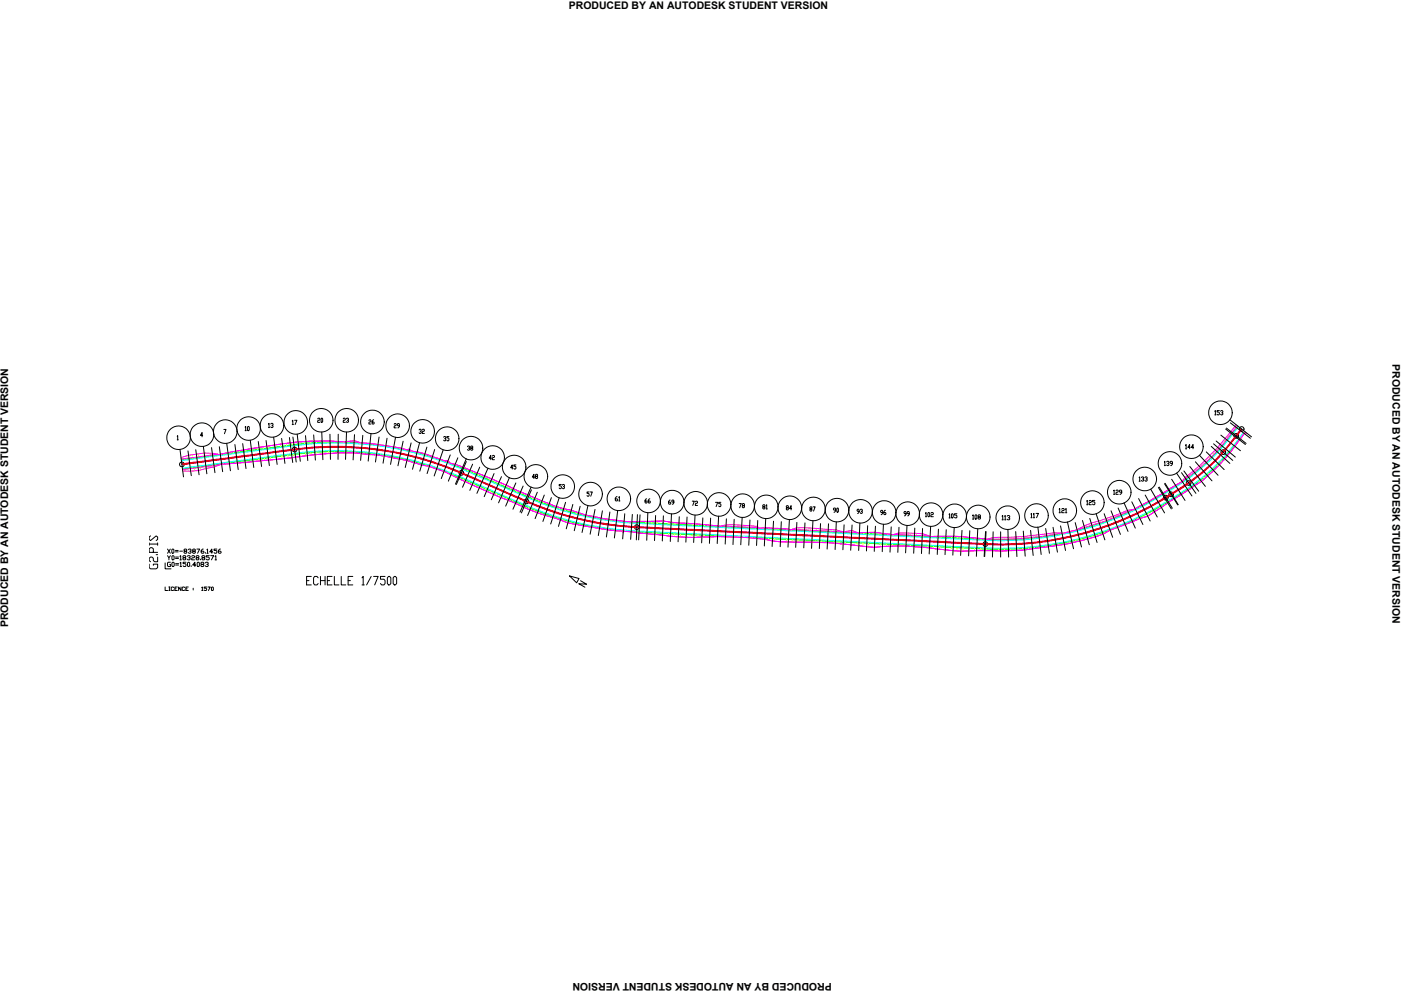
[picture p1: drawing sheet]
<svg xmlns="http://www.w3.org/2000/svg" width="594mm" height="420mm" viewBox="0 0 594 420" stroke-linecap="round" stroke-linejoin="round" font-family="sans-serif">
<!-- layer: PLUME_1 -->
<g fill="none" stroke="#000" stroke-width=".42">
<path d="M521.5 178l9.2 7.2M521.7 179.3l8.5 6.5M75.1 185l.3-.3v1.8M75.1 186.5h.5M76.3 190.6l1.5 11.6M79.7 191.2l1.4 10.5M83 190.7l1.4 10.6M85.9 184.6h-.9l.7-1.2v1.8M86.2 189.3l1.5 11.6M89.7 189.8l1.4 10.6M93 189.4l1.4 10.6M94.9 182.1h.9l-.6 1.8"/>
<path d="M96.1 188l1.6 11.6M99.6 188.5l1.4 10.6M102.9 188.1l1.4 10.6M106.1 186.7l1.5 11.5M109.5 187.2l1.4 10.6M112.8 186.8l1.4 10.6M116 185.4l1.5 11.5M119.4 185.9l1.4 10.6M122.7 185.5l1.4 10.6M124.2 185.3l1.4 10.6M126 184.1l1.3 11.5M129.5 184.7l1 10.6"/>
<path d="M133 184.4l.7 10.7M136.4 183.2l.5 11.7M139.9 184.1l.2 10.7M143.4 184.1l-.1 10.7M146.9 183.2l-.4 11.6M150.3 184.3l-.6 10.7M153.8 184.6l-.9 10.6M157.3 183.9l-1.2 11.6M160.7 185.3l-1.5 10.6M164.1 185.8l-1.7 10.6M167.7 185.4l-2.1 11.5M170.9 187.1l-2.2 10.4"/>
<path d="M174.3 187.8l-2.5 10.4M177.9 187.7l-3 11.3M181 189.6l-3 10.2M184.3 190.6l-3.2 10.2M187.9 190.8l-3.8 11M190.9 192.9l-3.8 10M194.1 194.1l-4 9.9M197.7 194.5l-4.6 10.8M197.7 195.7l-4.2 9.7M200.4 196.8l-4.3 9.8M203.4 198.1l-4.2 9.8M206.9 198.5l-4.7 10.7"/>
<path d="M502 199.7l6.3 8.6M504.5 197.8l6.6 8.4M506.9 195.8l7 8.1M508.6 193l7.9 8.5M511.5 191.6l7.6 7.5M513.6 189.3l7.9 7.2M514.6 188.2l8.1 7M515.7 187l8.1 6.8M517.7 184.5l8.3 6.6M519.7 181.9l8.4 6.6M520 181.5l8.4 6.5M526.5 181.9a93.5 93.5 0 0 1-32.2 29.1 133.1 133.1 0 0 1-76.5 19.7l-147.8-7.2a135.4 135.4 0 0 1-46.8-10.9l-27.6-12.1a134 134 0 0 0-70.7-9.9l-47.8 6.3"/>
<path d="M209.5 200.8l-4.2 9.8M212.6 202.1l-4.3 9.8M216 202.5l-4.6 10.7M218.7 204.8l-4.3 9.8M221.8 206.1l-4.3 9.8M225.2 206.5l-4.7 10.7M225.3 207.7l-4.2 9.8M227.8 208.7l-4.1 9.9M230.8 209.9l-3.9 10M233.8 211l-3.6 10.1M237.1 211.1l-3.6 11.1M239.8 213l-3 10.2"/>
<path d="M242.9 213.9l-2.8 10.3M246 214.7l-2.5 10.3M249.3 214.4l-2.5 11.4M252.3 216l-2.1 10.5M255.4 216.6l-1.7 10.5M258.6 217.1l-1.5 10.6M261.9 216.5l-1.4 11.6M264.9 217.8l-.9 10.7M268.1 218.1l-.7 10.6M270.3 218.2l-.5 10.7M271.4 218.3l-.6 10.6M274.7 217.4l-.5 11.7"/>
<path d="M278 218.6l-.5 10.6M281.3 218.7l-.5 10.7M284.7 217.9l-.5 11.7M288 219.1l-.5 10.6M291.3 219.2l-.5 10.7M294.7 218.4l-.6 11.6M298 219.6l-.5 10.6M301.3 219.7l-.5 10.7M304.7 218.9l-.6 11.6M308 220l-.5 10.7M314.7 219.4l-.6 11.6M324.7 219.8l-.6 11.7"/>
<path d="M462.1 219.8l3.1 10.2M464.8 217.9l3.7 11M468.2 217.8l3.6 10M471.1 216.6l4 10M472.2 208.1l.2-.3v1.8M472.2 209.6h.5M473.2 208.1l.3-.3 .7 .3-.3 .6-.7 .3v.6h1M474.1 215.4l4.2 9.9M475.7 208.7h-.8v-.9l.8 .3v.9l-.8 .6M476.6 213.2l4.8 10.7M479.9 212.8l4.7 9.6M482.8 211.4l4.9 9.5"/>
<path d="M485.6 209.9l5.1 9.3M487.9 207.4l5.9 10.1M491.2 206.7l5.5 9.1M491.5 206.5l5.6 9M493.8 205.1l5.6 9M494 204.9l5.6 9.1M496.8 203.2l5.7 9M498.9 200.6l6.5 9.7M501 200.4l6.1 8.8M311.3 220.2l-.5 10.7M318 220.5l-.5 10.7M321.3 220.7l-.5 10.6"/>
<path d="M328 221l-.6 10.7M331.3 221.2l-.5 10.6M334.7 220.3l-.6 11.7M337.9 221.5l-.5 10.6M341.3 221.7l-.5 10.6M344.7 220.8l-.6 11.7M347.9 222l-.5 10.6M351.3 222.1l-.6 10.7M354.6 221.3l-.5 11.7M357.9 222.5l-.5 10.6M361.3 222.6l-.6 10.7M364.6 221.8l-.5 11.6"/>
<path d="M367.9 222.9l-.5 10.7M371.2 223.1l-.5 10.7M374.6 222.3l-.5 11.6M377.9 223.4l-.5 10.7M381.2 223.6l-.5 10.6M384.6 222.8l-.6 11.6M387.9 223.9l-.5 10.7M391.2 224.1l-.5 10.6M394.6 223.2l-.6 11.7M397.9 224.4l-.5 10.7M401.2 224.6l-.5 10.6M404.6 223.7l-.6 11.7"/>
<path d="M407.9 224.9l-.6 10.6M411.2 225l-.5 10.7M414.6 224.2l-.6 11.7M417.9 225.4l-.6 10.6M418.1 225.4l-.6 10.6M421.1 225.5l-.3 10.7M424.3 225.5v10.7M427.4 224.5l.3 11.7M430.7 225.4l.5 10.6M433.9 225.2l.8 10.6M437 224.9l1.1 10.6M440.1 223.5l1.4 11.6"/>
<path d="M443.4 224.1l1.6 10.5M446.5 223.6l1.9 10.5M449.7 223l2.1 10.4M452.6 221.3l2.6 11.4M455.9 221.6l2.7 10.3M459 220.7l2.9 10.3M241.5 244.2l4 1.1-1 1.8z"/>
<circle cx="125.4" cy="179.1" r="5"/>
<circle cx="136.2" cy="178.2" r="5"/>
<circle cx="147" cy="178.2" r="5"/>
<circle cx="157.9" cy="178.9" r="5"/>
<circle cx="517.5" cy="175" r="5"/>
<circle cx="75.7" cy="185.6" r="5"/>
<circle cx="77.1" cy="196.9" r="1"/>
<circle cx="85.6" cy="184.3" r="5"/>
<circle cx="95.5" cy="183" r="5"/>
<circle cx="105.4" cy="181.7" r="5"/>
<circle cx="115.3" cy="180.4" r="5"/>
<circle cx="124.9" cy="190.6" r="1.01"/>
<circle cx="168.6" cy="180.5" r="5"/>
<circle cx="179.2" cy="182.9" r="5"/>
<circle cx="189.6" cy="186" r="5"/>
<circle cx="199.7" cy="190" r="5"/>
<circle cx="208.9" cy="194" r="5"/>
<circle cx="218" cy="198" r="5"/>
<circle cx="496.1" cy="196.5" r="5"/>
<circle cx="505.2" cy="189.4" r="5"/>
<circle cx="518.7" cy="191.7" r="1.01"/>
<circle cx="524.2" cy="184.8" r="1.01"/>
<circle cx="526.5" cy="181.9" r=".99"/>
<circle cx="195.6" cy="200.5" r="1.01"/>
<circle cx="223.2" cy="212.6" r="1"/>
<circle cx="227.2" cy="202" r="5"/>
<circle cx="238.6" cy="206.3" r="5"/>
<circle cx="250.4" cy="209.5" r="5"/>
<circle cx="262.4" cy="211.5" r="5"/>
<circle cx="275" cy="212.4" r="5"/>
<circle cx="285" cy="212.9" r="5"/>
<circle cx="295" cy="213.4" r="5"/>
<circle cx="304.9" cy="213.9" r="5"/>
<circle cx="314.9" cy="214.4" r="5"/>
<circle cx="324.9" cy="214.9" r="5"/>
<circle cx="334.9" cy="215.3" r="5"/>
<circle cx="344.9" cy="215.8" r="5"/>
<circle cx="354.9" cy="216.3" r="5"/>
<circle cx="364.9" cy="216.8" r="5"/>
<circle cx="374.9" cy="217.3" r="5"/>
<circle cx="384.9" cy="217.8" r="5"/>
<circle cx="394.8" cy="218.2" r="5"/>
<circle cx="404.8" cy="218.7" r="5"/>
<circle cx="414.8" cy="219.2" r="5"/>
<circle cx="427.3" cy="219.5" r="5"/>
<circle cx="439.5" cy="218.6" r="5"/>
<circle cx="451.5" cy="216.5" r="5"/>
<circle cx="463.2" cy="213.1" r="5"/>
<circle cx="474.6" cy="208.7" r="5"/>
<circle cx="485.4" cy="203.1" r="5"/>
<circle cx="494.3" cy="211" r="1"/>
<circle cx="496.6" cy="209.6" r="1.01"/>
<circle cx="504" cy="204.8" r=".99"/>
<circle cx="270" cy="223.5" r="1"/>
<circle cx="417.8" cy="230.7" r="1"/>
</g>
<!-- layer: PLUME_2 -->
<path d="M526.3 181.8a93.2 93.2 0 0 1-32.5 29.2 134.4 134.4 0 0 1-82.9 19.2l-133.1-6.5a141.3 141.3 0 0 1-61.2-14.2l-12.2-5.3a145.5 145.5 0 0 0-47.7-14.2 158.3 158.3 0 0 0-43.2 1.9l-36.4 4.8M526.6 182a92 92 0 0 1-26.9 25.9 135.7 135.7 0 0 1-88.8 22.7l-109.8-5.4a534.3 534.3 0 0 1-46.6-3.1 139.7 139.7 0 0 1-38-12.2l-9.2-4a169.6 169.6 0 0 0-38.9-13.7 132.9 132.9 0 0 0-48.3-.8l-42.9 5.7" fill="none" stroke="#f00" stroke-width=".42"/>
<!-- layer: PLUME_3 -->
<path d="M525.2 180.9a92.4 92.4 0 0 1-32.1 28.9 133.7 133.7 0 0 1-82.1 19l-133.2-6.5a141 141 0 0 1-60.6-14.1l-12.2-5.3a145.7 145.7 0 0 0-44.8-13.9 145.5 145.5 0 0 0-43.6 1.1l-39.7 5.2M527.7 182.9a94.4 94.4 0 0 1-32.9 29.7 136.8 136.8 0 0 1-83.9 19.4l-109.9-5.4a718.8 718.8 0 0 1-43.4-2.6 146.6 146.6 0 0 1-41.7-12.8l-12.2-5.4a158.4 158.4 0 0 0-37.5-12.6 134.9 134.9 0 0 0-45.9-.4l-43 5.7" fill="none" stroke="#0ff" stroke-width=".42"/>
<!-- layer: PLUME_4 -->
<path d="M524.8 180.6a91.6 91.6 0 0 1-29.1 27.1 134.1 134.1 0 0 1-84.7 20.6l-129.8-6.3a166.5 166.5 0 0 1-39.4-5l-12.2-4-21.4-9.2a163.8 163.8 0 0 0-40-13.9 141.5 141.5 0 0 0-51.7-.3l-39.6 5.2M528.1 183.2a96.3 96.3 0 0 1-33.1 29.8 136.7 136.7 0 0 1-84.2 19.4l-133.1-6.4a144.8 144.8 0 0 1-62-14.4l-12.2-5.4a149.9 149.9 0 0 0-42.5-13.4 139.3 139.3 0 0 0-43.9 .9l-39.7 5.2" fill="none" stroke="#0f0" stroke-width=".42"/>
<!-- layer: PLUME_6 -->
<g fill="none" stroke="#ff0" stroke-width=".42">
<path d="M76.8 194v.6M77.4 199.1l.1 .6M79.2 193.3l.1 .5M80 199.3v.5M81.6 192.8l.1 .6M82.5 199.1v.5M84.1 192.5l.1 .6M84.9 198.7l.1 .5M86.6 192.1l.2 1.2M87.3 197.8l.2 .8M89.1 192.2l.1 .4M89.9 197.8v.4"/>
<path d="M91.7 192.5v.1M92.3 197.3v.1M94.2 192.5h.1M94.8 196.6v.1M96.7 191.9v.3M97.2 196.3l.1 .3M99.1 191.7l.1 .2M99.7 196v.2M101.6 191.3l.1 .3M102.2 195.7v.2M104.1 190.9v.3M104.7 195.3v.4"/>
<path d="M106.5 190.2l.1 .7M107.1 195l.1 .7M109 190.2l.1 .4M109.6 194.7l.1 .4M111.5 189.8l.1 .5M112.1 194.3l.1 .5M114 189.5v.4M114.6 194l.1 .5M116.4 188.7l.1 .9M117.1 193.7l.1 1.1M118.9 188.8l.1 .5M119.5 193.4l.1 .5"/>
<path d="M121.4 188.5l.1 .4M122 193l.1 .6M123.9 188.1l.1 .5M124.5 192.7l.1 .6M126.4 187.4l.1 .9M127 192.4l.1 1.2M129 187.6v.4M129.4 192.1l.1 .6M131.5 187.5v.3M131.8 191.9l.1 .5M134 187.4l.1 .2M134.3 191.8v.4"/>
<path d="M136.6 187v.5M136.8 191.6v.9M139.1 187.2v.2M139.2 191.5v.4M141.7 187.2v.2M141.7 191.5v.3M144.1 191.5v.3M144.2 187.3v.1M146.6 191.6v.4M146.7 187.4h.1M149.1 191.7v.1M149.3 186.9v.2"/>
<path d="M151.5 191.8v.2M151.8 187.4h.1M154 192v.2M154.3 187.9h.1M156.4 192.3v.4M156.9 188v.2M158.9 192.6v.1M159.4 188.4v.1M161.3 192.9v.1M161.9 188.8h.1M163.7 193.3v.1M164.4 189.1v.1"/>
<path d="M166.2 193.7l-.1 .3M166.9 189.5v.1M168.6 194.2l-.1 .1M169.4 190v.1M171 194.7v.1M171.9 190.6h.1M173.4 195.2v.1M174.4 191.2h.1M175.8 195.8l-.1 .4M176.9 191.6l-.1 .2M178.1 196.5v.2M179.3 192.4v.1"/>
<path d="M180.5 197.2v.1M181.7 193.1v.1M182.8 197.9v.1M184.1 193.9v.1M185.2 198.7l-.1 .2M186.6 194.6l-.1 .2M187.5 199.5v.1M189.1 195.3l-.1 .1M191.3 196.5h.1M193.7 197.3v.2M196.2 198l-.2 .5M198.4 199.2l-.1 .3"/>
<path d="M507.2 198.7l.3 .2M509 197.1l.3 .2M510.8 195.4l.5 .6M512.5 193.7l.3 .3M514.2 192l.3 .3M514.3 199.2l.3 .3M515.8 190.2l.3 .3M516.1 197.4l.2 .1M517.4 188.4l.6 .5M517.9 195.5l.2 .2M519 186.6l.3 .2M519.7 193.7l.1 .1"/>
<path d="M520.5 184.7l.3 .2M521.3 191.7l.3 .2M522.1 182.7l.3 .2M522.9 189.7l.1 .1M523.6 180.8l.6 .4M524.5 187.8h.1M526.1 185.8h.1M527.6 183.8h.1M189.8 200.4v.1M192.1 201.3l-.1 .2M194.4 202.3l-.3 .4M196.6 203.3l-.1 .2"/>
<path d="M198.9 204.3l-.1 .3M200.7 200.2l-.1 .3M201.2 205.3l-.1 .3M203 201.2l-.1 .3M203.5 206.2l-.3 .7M205.5 201.8l-.3 .7M205.8 207.2l-.1 .4M207.6 203.1l-.1 .4M208.1 208.2l-.1 .4M209.9 204.1l-.1 .4M210.4 209.2l-.2 .4M212.2 205.1l-.2 .4"/>
<path d="M212.7 210.2l-.3 .8M214.7 205.7l-.4 .8M215 211.2l-.1 .3M216.8 207.1l-.2 .4M217.3 212.2l-.1 .3M219 208.2l-.1 .3M219.6 213.2l-.2 .3M221.3 209.2l-.1 .3M221.9 214.2l-.3 .6M223.8 209.8l-.3 .7M224.2 215.2l-.1 .3M225.9 211.1l-.1 .3"/>
<path d="M226.5 216.2l-.1 .3M228.2 212.1l-.1 .3M228.9 217.1l-.1 .3M230.5 213l-.1 .2M231.3 218l-.2 .5M232.9 213.6l-.2 .5M233.7 218.8l-.1 .2M235.1 214.7l-.1 .2M236.1 219.6l-.1 .2M237.4 215.5l-.1 .1M239.8 216.1l-.1 .3M242.2 216.4l-.1 .6"/>
<path d="M244.5 217.4l-.1 .2M246.9 218.1l-.1 .1M249.3 218.7l-.1 .1M251.7 219l-.1 .2M254.1 219.6v.1M256.5 220v.1M468.9 219.9l.3 .8M471.2 219.1l.2 .4M473.5 218.3l.2 .3M475.8 217.4l.1 .2M478.1 216.4l.2 .5M480.6 216.1h.1"/>
<path d="M482.4 219.8l.1 .2M482.8 215h.1M484.7 218.7l.1 .3M485 213.8v.1M486.9 217.6l.3 .4M487.1 212.6l.1 .1M489.2 216.4l.3 .6M489.3 211.4v.1M491.4 215.1l.1 .3M491.4 210.2l.1 .1M493.5 208.9l.1 .1M493.6 213.8l.1 .2"/>
<path d="M495.6 207.5l.1 .2M495.7 212.5l.1 .1M497.8 206.3v.1M497.9 211.2l.1 .3M499.9 205v.1M500 209.9l.1 .1M501.8 203.5h.1M502.1 208.5l.1 .2M503.5 201.7l.3 .5M504.3 207.1l.1 .2M505.4 200.2l.2 .3M506.4 205.7l.2 .2"/>
<path d="M508.4 204.1l.2 .2M510.4 202.5l.2 .2M512.4 200.9l.1 .1M238.5 220.3v.3M241 221l-.2 .7M243.4 221.7v.2M245.9 222.2l-.1 .3M248.4 222.8l-.1 .2M250.9 223.3l-.1 .2M253.4 223.8l-.1 .1M255.9 224.2v.1M258.4 224.5v.1"/>
<path d="M258.9 220.4h.1M260.9 224.9v.1M261.4 220.6v.1M263.4 225.1h.1M263.8 221h.1M266 225.3v.1M266.3 221.2h.1M268.5 225.5v.1M268.7 221.3v.1M271 225.6v.4M271.2 221.1v.4M273.5 225.8v.2"/>
<path d="M273.7 221.4v.2M276 225.9v.3M276.2 221.4v.4M278.5 226v.3M278.7 221.4v.5M281 226.1v.8M281.2 220.9v1.1M283.5 226.3v.5M283.7 221.7v.4M286 226.4v.5M286.2 221.9v.3M288.5 226.5v.6"/>
<path d="M288.7 222.1v.3M291 226.6l-.1 1.2M291.2 221.9v.6M293.5 226.7l-.1 .6M293.7 222.3v.3M296 226.9v.4M296.2 222.5v.2M298.5 227v.3M298.7 222.7v.2M301 227.1l-.1 .6M301.2 222.7v.3M303.5 227.2v.2"/>
<path d="M303.7 223v.1M306 227.3v.1M306.2 222.9v.1M308.5 227.5h.1M308.7 222.5v.3M311 227.6v.1M311.2 222.5v.8M313.5 227.7h.1M313.7 222.6v.4M315.9 227.8v.1M316.2 222.8v.4M318.4 228h.1"/>
<path d="M318.7 223v.3M320.9 228.1v.2M321.2 223.2v.5M323.4 228.2v.2M323.6 224v.1M325.9 228.3v.3M326.1 224.1v.1M328.4 228.4v.5M328.6 224.2v.1M330.9 228.6v1.1M331.1 224.1v.3M333.4 228.7v.5"/>
<path d="M333.6 224.4v.2M335.9 228.8v.5M336.1 224.3v.1M338.4 228.9v.5M338.7 223.8v.4M340.9 229v.9M341.2 223.8l-.1 .9M343.4 229.2v.3M343.7 223.9l-.1 .5M345.9 229.3v.3M346.2 224l-.1 .5M348.4 229.4v.3"/>
<path d="M348.7 224.2l-.1 .5M350.9 229.5v.6M351.2 224.5l-.1 .7M353.4 229.7v.2M353.6 224.7v.3M355.9 229.8v.3M356.1 225.2v.1M358.4 229.9v.4M358.6 225.4v.1M360.9 230l-.1 1M361.1 224.9v.8M363.4 230.1v.6"/>
<path d="M365.9 230.3v.6M366.1 226v.1M368.4 230.4v.7M368.6 226v.3M370.9 230.5l-.1 1.6M371.1 225.7v.7M373.4 230.6v.6M373.6 226.3v.2M375.9 230.7v.5M376.1 226.5v.1M378.4 230.9v.3M378.6 226.7h.1"/>
<path d="M380.9 231l-.1 .5M381.1 226v.7M383.4 231.1v.2M383.6 226v.4M385.9 231.2v.2M386.1 226.1v.4M388.4 231.3v.3M388.6 226.2v.4M390.9 231.5l-.1 .5M391.1 226.3v.8M393.4 231.6l-.1 .3M393.6 227.1v.1"/>
<path d="M395.9 231.7l-.1 .4M396.1 227.5v.1M398.4 231.8l-.1 .5M398.6 227.6v.1M400.8 232v1.1M401.1 227.4l-.1 .4M403.3 232.1v.6M403.6 227.7l-.1 .2M405.8 232.2v.7M406.1 227.8l-.1 .3M408.3 232.3v.7M408.6 227.9l-.1 .3"/>
<path d="M410.8 232.4v1.2M411.1 227.9l-.1 .4M413.3 232.6v.4M413.5 228.3v.1M415.8 232.7v.4M416 228.5v.1M418.3 232.8v.3M418.5 228.6v.1M420.9 232.9v.6M421 227.9v.7M423.4 227.9v.3M423.4 232.9v.3"/>
<path d="M425.9 227.8v.4M426 232.9v.3M428.3 227.8v.4M428.5 232.9v.3M430.8 227.7v.7M431 232.8l.1 .6M433.2 227.6v.3M433.6 232.6v.3M435.6 227.3l.1 .4M436.1 232.4v.3M438.1 227v.4M438.6 232.2v.2"/>
<path d="M440.5 226.7l.1 .9M441.1 231.9l.1 .3M442.9 226.4l.1 .4M443.7 231.5v.2M445.3 226.1l.1 .4M446.2 231.1v.2M447.8 226v.2M448.7 230.7v.3M450.3 226.2h.1M451.2 230.2l.1 .6M452.7 225.6v.1M453.6 229.7l.1 .3"/>
<path d="M455.1 225.1h.1M456.1 229.1l.1 .4M457.4 224.2h.1M458.6 228.5l.1 .3M459.7 223l.2 .7M461 227.8l.2 .7M462 222.1l.1 .5M463.5 227.1l.1 .4M464.3 221.4l.1 .4M465.9 226.4l.1 .3M466.6 220.7l.1 .4M468.3 225.6l.1 .2"/>
<path d="M470.7 224.7v.1M473.1 223.8v.1M475.4 222.9l.1 .1M477.8 221.9v.1M480.1 220.9l.1 .3"/>
</g>
<!-- layer: PLUME_5 -->
<g fill="none" stroke="#f0f" stroke-width=".42">
<path d="M92.4 192.6l-15.6 2M93.3 196.8a700.2 700.2 0 0 0 43.5-4.3 78.5 78.5 0 0 1 19.6 .2 105.6 105.6 0 0 1 22.4 4.5l3.2 .5a183 183 0 0 1 21.2 9.2l12.3 5.2a125 125 0 0 0 22.1 8.4l3.2 1.2 3.3 .6a156.2 156.2 0 0 0 20.1 2.9M93.4 197l-16 2.1M146.8 187.2l5.5 .3M146.8 187.4a132 132 0 0 0-37 2.3l-17.4 3.1M152.2 187.7l1.3 .1a124.3 124.3 0 0 1 19.3 3M172.8 190.6l1.3 .4M174.1 191.1l1.3 .3a75.1 75.1 0 0 1 13.2 4.1M188.6 195.3l2 .8M190.6 196.3a216.3 216.3 0 0 1 24.1 9.4l12.1 5.4a57.5 57.5 0 0 0 15.4 5.3 97.7 97.7 0 0 0 39 4.5l6.7 .9 6.6 .3 11.3 1.1M524.2 180.1a110.1 110.1 0 0 1-21.8 22.4l-1.1 1.7-14.2 8.4-6.8 3.7-.1-.2-2.1 .3-6.1 2.5-6.2 2a25.8 25.8 0 0 0-9.1 3.8l-6.5 1.5a13.5 13.5 0 0 0-6.5 .2 151.5 151.5 0 0 1-22.7 1.5l-1.8 .8a121.7 121.7 0 0 0-24.9-1.2l-3.2-1.2-10-.3-2 .8-8-1.1-7.5 .3-2.5-1.1-3.7 .8 .1-.2-3-.8-10-.8-6.7-.1-2.1 .9-4.6-.6-6.6-.3-2.8 .2-.5-.8-3.3-.3a41.9 41.9 0 0 0-12 .1l-.1 .2-11.3-1.1-6.6-.3a42.4 42.4 0 0 0-13.3-.7 90.2 90.2 0 0 1-32.6-4.8 55.1 55.1 0 0 1-15.2-5.2l-15.2-6.7a195 195 0 0 0-21-8.1l-.6-1.1-1.4 .3a60.3 60.3 0 0 0-14.5-4.5l-.4-.7-.9 .5a123.2 123.2 0 0 0-20.6-3.1l.1-.2-2.1-.7-3.4 .6a132 132 0 0 0-37 2.3l-17.4 3.1a15.3 15.3 0 0 0-9.1-.2l-3.3 .4-3.2 1M524.7 180.5a93.2 93.2 0 0 1-20.9 21.7l-2.2 1.5"/>
<path d="M527.7 183.6l-2.1 2.9a85 85 0 0 1-16.1 17.6l-20 12.9a13.1 13.1 0 0 1-6.8 3.1l-6.9 2.8a28.4 28.4 0 0 0-8.1 3.6 120.6 120.6 0 0 1-29.9 6.2 140.1 140.1 0 0 1-23.7 .8 83.9 83.9 0 0 1-19.9-1.2l-10-.8-10 .2-3.4 .4-3.3-.3a198.8 198.8 0 0 0-33.3-2l-3.3-.1a155 155 0 0 0-36.6-1.8l-10-.5-19.9-2.2M528.2 183.3l-.3 .5M528.7 183.7l-1-.1-2.1 2.9a85 85 0 0 1-16.1 17.6l-20 12.9a13.1 13.1 0 0 1-6.8 3.1l-6.9 2.8a28.4 28.4 0 0 0-8.1 3.6 120.6 120.6 0 0 1-29.9 6.2 140.1 140.1 0 0 1-23.7 .8 83.9 83.9 0 0 1-19.9-1.2l-10-.8-10 .2-3.4 .4-3.3-.3a198.8 198.8 0 0 0-33.3-2l-3.3-.1a155 155 0 0 0-36.6-1.8l-10-.5-19.9-2.2-.2 .7v-.7a165.8 165.8 0 0 1-20.9-3l-2.5-.5-3.2-1.2a125 125 0 0 1-22.1-8.4l-15.3-6.5a142.9 142.9 0 0 0-18.2-7.9l-3.2-.5a104.5 104.5 0 0 0-45.2-4.4l-16.4 2-23.9 2-2.6 1.2-6.5 1.5-6.7 .2M480.2 216.1a128 128 0 0 1-23.3 8.4M501.7 203.9l-14.6 8.7-6.8 3.7M264.2 225.4h.2M305.9 223l15.8 .8M321.7 224l2.8-.2 6.6 .3 4.6 .6M335.7 224.5l21.8 1M357.4 225.7h.5M357.9 225.5l5.7 .3M363.6 226l7.5-.3 8 1.1"/>
<path d="M379.1 226.6l15.2 .7M394.3 227.5a121.7 121.7 0 0 1 24.9 1.2M450.2 226a134.2 134.2 0 0 1-31 2.5M456.9 224.7l-6.7 1.5"/>
</g>
<g font-size="7.1">
<text x="67.7" y="242.4" transform="rotate(-90 67.7 242.4)">G2.PIS</text>
<text x="128.8" y="249.1">ECHELLE 1/7500</text>
</g>
<text font-size="6.2" x="244.1" y="250.1">N</text>
<g font-size="5.3">
<text x="224.4" y="204.3">48</text>
<text x="263.9" y="213.8" transform="rotate(-90 263.9 213.8)">61</text>
<text x="362.3" y="219.1">93</text>
</g>
<g font-size="4.9">
<text x="514" y="177.1">153</text>
<text x="102.7" y="183.8">10</text>
<text x="112.5" y="182.4">13</text>
<text x="122.8" y="181.3">17</text>
<text x="133.3" y="180.3">20</text>
<text x="144.3" y="180.3">23</text>
<text x="155.2" y="181">26</text>
<text x="165.8" y="182.7">29</text>
<text x="176.4" y="184.9">32</text>
<text x="187" y="188">35</text>
<text x="501.6" y="191.6">144</text>
<text x="196.8" y="192.3">38</text>
<text x="206.4" y="196.1">42</text>
<text x="215.2" y="200">45</text>
<text x="492.5" y="198.6">139</text>
<text x="236" y="208.5">53</text>
<text x="481.9" y="205.3">133</text>
<text x="247.6" y="211.7">57</text>
<text x="272.3" y="214.5">66</text>
<text x="282.2" y="214.8">69</text>
<text x="292.5" y="215.5">72</text>
<text x="302.3" y="215.9">75</text>
<text x="459.7" y="215.2">125</text>
<text x="312.2" y="216.6">78</text>
<text x="322.1" y="217">81</text>
<text x="332.3" y="217.3">84</text>
<text x="342.2" y="218">87</text>
<text x="352.1" y="218.4">90</text>
<text x="372.2" y="219.4">96</text>
<text x="382.1" y="219.8">99</text>
<text x="391.2" y="220.1">102</text>
<text x="401.1" y="220.8">105</text>
<text x="411.3" y="221.2">108</text>
<text x="423.7" y="221.5">113</text>
<text x="436" y="220.8">117</text>
<text x="448" y="218.7">121</text>
<text x="69.8" y="235.7">X0=-83876.1456</text>
<text x="69.8" y="238.5">Y0=18328.8571</text>
<text x="69.8" y="241.3">G0=150.4083</text>
</g>
<g font-size="4.4">
<text x="241.2" y="3.7">PRODUCED BY AN AUTODESK STUDENT VERSION</text>
<text x="590.5" y="154.4" transform="rotate(90 590.5 154.4)">PRODUCED BY AN AUTODESK STUDENT VERSION</text>
<text x="68.8" y="251.5">LICENCE : 1570</text>
<text x="3.5" y="265.9" transform="rotate(-90 3.5 265.9)">PRODUCED BY AN AUTODESK STUDENT VERSION</text>
<text x="352.7" y="416.7" transform="rotate(-180 352.7 416.7)">PRODUCED BY AN AUTODESK STUDENT VERSION</text>
</g>
</svg>
